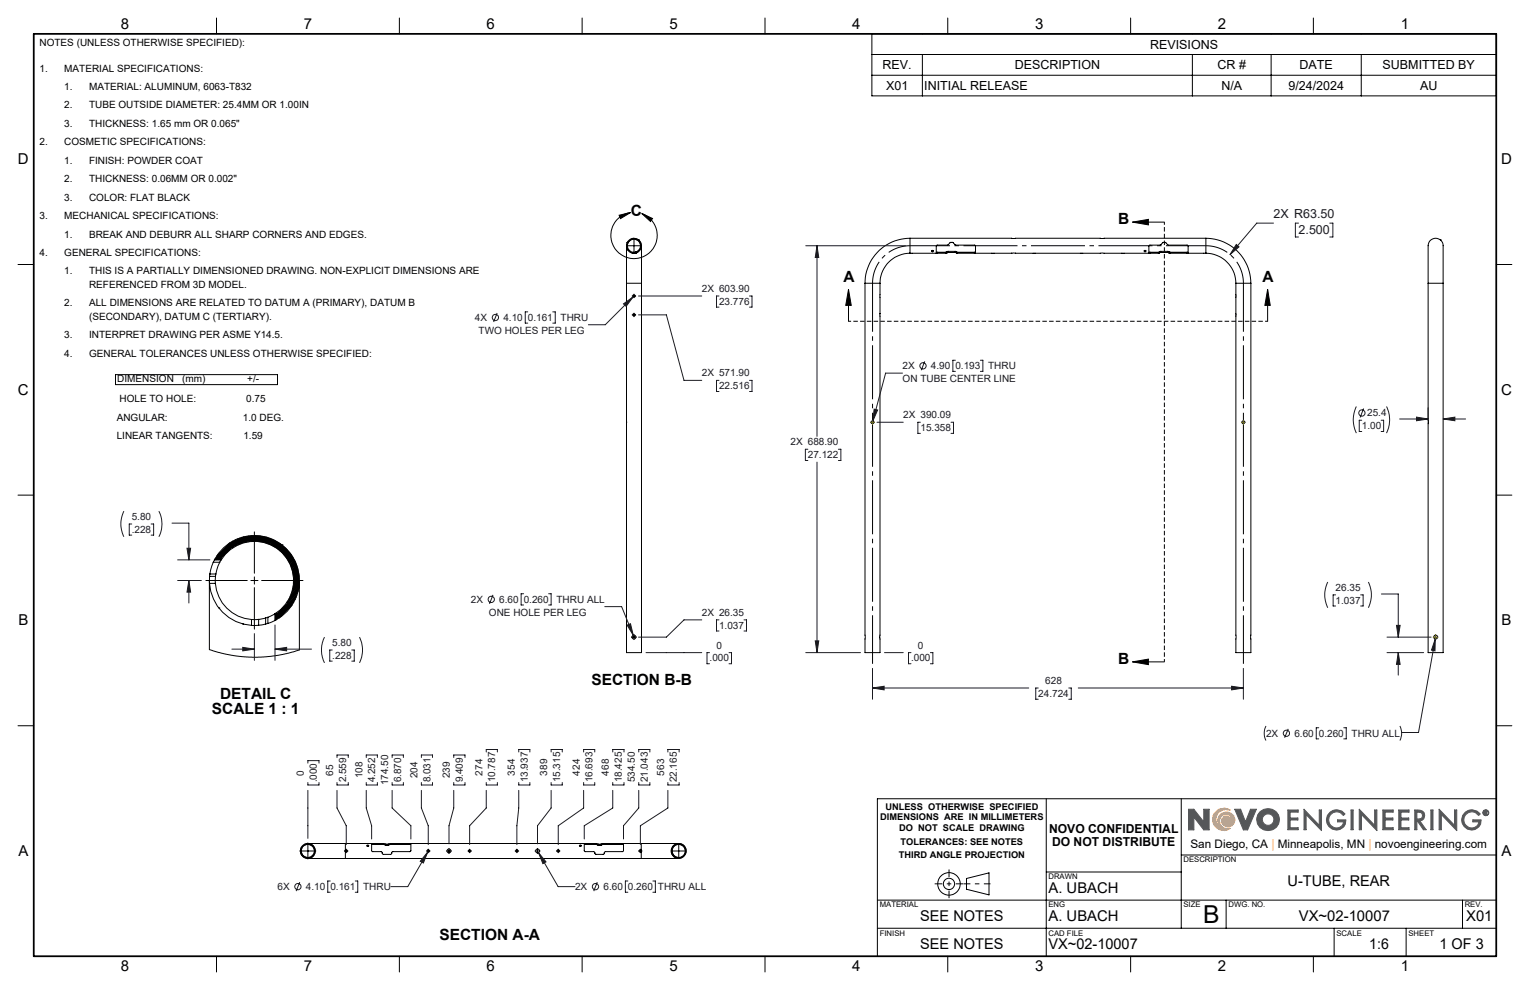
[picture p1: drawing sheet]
<svg xmlns="http://www.w3.org/2000/svg" width="432mm" height="279mm" viewBox="0 0 432 279" stroke-linecap="round" stroke-linejoin="round" font-family="sans-serif">
<g fill="none" stroke="#000" stroke-width=".28">
<path d="M61.1 5.1v4.5M112.7 5.1v4.5M164.3 5.1v4.5M215.9 5.1v4.5M267.5 5.1v4.5M319.1 5.1v4.5M370.7 5.1v4.5M5.1 74.6h4.4M176.8 69.4v10.5M176.8 69.1v.1M176.8 69.2v.3M176.8 69.5a2.05 2.05 0 0 0 2 2"/>
<path d="M176.8 79.9v104.3h4.2v-104.3M176.8 79.9h4.2M176.8 69.2h.3M176.8 69.1h.3M176.8 69.5h.3M177 68.5l-.2 .6M177 68.5h.3M177 68.4a2.12 2.12 0 0 1 3.4-.5 2.12 2.12 0 0 1-.5 3.4M177 68.4v.1M177 68.4h.3M177.1 69.1v.1M177.1 69.2v.3"/>
<path d="M177.1 69.5a1.82 1.82 0 0 0 1.7 1.7M177.2 70.7h.1M177.3 68.5l-.2 .6M177.3 68.4a1.85 1.85 0 0 1 2.9-.3 1.85 1.85 0 0 1-.3 2.8M177.3 68.4v.1M178.3 67.3l-1 1.1M178.4 71.4h.1M178.8 71.2h.3M178.8 71.5h.3M178.8 67.2l-.3 .4M178.8 71.2v.3M179.1 71.2v.3"/>
<path d="M179.1 67.3l-.2 .2M179.5 71.1l-.4 .1M179.5 71.4l-.4 .1M179.5 71.4h.1M179.5 67.3l-.3 .3M179.5 71.1v.3M179.6 71.1h-.1M179.6 71.1v.3M179.7 67.4l-.2 .2M179.9 70.9l-.3 .2M179.9 71.3l-.3 .1M179.9 70.9v.4"/>
<path d="M180 67.6l-.2 .1M180.2 67.7h.1M180.2 67.7l-.2 .2M180.4 67.9l-.2 .2M180.6 68.1l-.2 .2M180.7 68.3l-.1 .2M180.9 68.5l-.2 .3M180.9 70l-1 1M181 68.8l-.3 .2M181 69.1l-.2 .3M181 69.4v10.5M181 69.5l-.3 .3"/>
<path d="M244.1 79.9v104.3h4.3v-104.3M244.1 79.9h4.3M256.7 71.5a8.5 8.5 0 0 0-8.3 8.4M256.7 71.5h.1M256.8 67.2a12.7 12.7 0 0 0-12.7 12.7M256.8 71.5h7.4l.2-2.3 3.1-.1a1.12 1.12 0 0 1 1-.7 1.12 1.12 0 0 1 1.1 .7l5.5 .1 .2 .2v2.1h-.3M256.8 67.2h83.5M256.8 67.2v4.3M262.9 70.8h.5M264.3 71.5h.3M264.6 71.2h-.3M264.6 71.5h2.3"/>
<path d="M264.6 71.2h2.3M264.6 71.2v.3M266.9 71.2v.3M267.2 71.4l-.3 .1M267.2 71.1l-.3 .1M267.2 71.1v.3M267.6 71.3l-.4 .1M267.6 70.9l-.4 .2M267.6 71.3h2M267.6 70.9h2M267.6 70.9v.4M269.6 71.3l.3 .1"/>
<path d="M269.6 70.9l.3 .2M269.6 70.9v.4M269.9 71.4l.3 .1M269.9 71.1l.3 .1M269.9 71.1v.3M270.2 71.5h4.8M270.2 71.2h4.8M270.2 71.2v.3M275 71.2h.3M275 71.2v.3M275.3 71.5h49.3M322.9 70.8h.5"/>
<path d="M324.2 71.5l.2-2.3 3.1-.1a1.12 1.12 0 0 1 1-.7 1.12 1.12 0 0 1 1.1 .7l5.5 .1 .2 .2v2.1M324.6 71.2h-.3M324.6 71.5h2.3M324.6 71.2h2.3M324.6 71.2v.3M326.9 71.2v.3M327.2 71.4l-.3 .1M327.2 71.1l-.3 .1M327.2 71.1v.3M327.6 71.3l-.4 .1M327.6 70.9l-.4 .2M327.6 71.3h2"/>
<path d="M327.6 70.9h2M327.6 70.9v.4M329.6 71.3l.3 .1M329.6 70.9l.3 .2M329.6 70.9v.4M329.9 71.4l.3 .1M329.9 71.1l.3 .1M329.9 71.1v.3M330.2 71.5h4.8M330.2 71.2h4.8M330.2 71.2v.3M335 71.5h.3"/>
<path d="M335 71.2h.3M335 71.2v.3M335.3 71.5h5M340.3 67.2a12.7 12.7 0 0 1 12.7 12.7M340.3 71.5h.1M340.3 67.2v4.3M340.4 71.5a8.6 8.6 0 0 1 8.4 8.4M340.4 71.5h.1M348.8 79.9v104.3h4.2v-104.3M348.8 79.9h4.2M403 79.9v-6.6a13.3 13.3 0 0 1 .4-5.1 2.19 2.19 0 0 1 2.7-.7 2.19 2.19 0 0 1 1.2 2.6v9.8M403 79.9v104.3h4.3v-104.3"/>
<path d="M403 79.9h4.3M406.5 67.7h.1M422.3 74.6h4.4M5.1 139.7h4.4M422.3 139.7h4.4M60.2 158.7l-1 3.3M60.2 158.7h1.8M60.5 158a12.7 12.7 0 0 1 20.3-3.2 12.7 12.7 0 0 1-3.2 20.3M60.5 158l-.3 .7M60.5 158h1.9M62 158.7l-1.1 3.3M62.4 158a11 11 0 0 1 17.2-2 11 11 0 0 1-2 17.2"/>
<path d="M62.4 158l-.4 .7M62.7 157.7l-.4 .3M64.8 153.2l-3.6 3.6M65.8 152.6l-5.2 5.2M66.5 152.3l-5.7 5.7M67.2 152l-6.1 6M67.8 151.8l-6.3 6.2M68.3 151.6l-6.4 6.4M68.8 151.5l-3.2 3.2M69.3 151.4l-2.7 2.7M69.7 151.3l-2.4 2.4M70.2 151.2l-2.3 2.3"/>
<path d="M70.6 151.2l-2.1 2.1M71 151.2l-2 1.9M71.4 151.1l-1.9 1.9M71.8 151.1l-1.8 1.8M72.1 151.1l-1.7 1.8M72.5 151.1l-1.7 1.7M72.8 151.2l-1.6 1.6M73.2 151.2l-1.6 1.6M73.6 151.2l-1.6 1.6M73.9 151.3l-1.5 1.5M74.2 151.3l-1.5 1.5M74.5 151.4l-1.4 1.5"/>
<path d="M74.8 151.5l-1.4 1.4M75.1 151.6l-1.4 1.3M75.4 151.6l-1.4 1.4M75.7 151.7l-1.4 1.4M76 151.8l-1.4 1.3M76.2 151.9l-1.3 1.3M76.5 152l-1.3 1.3M76.8 152.1l-1.3 1.3M77 152.3l-1.2 1.2M77.3 152.4l-1.3 1.2M77.5 152.5l-1.2 1.2M77.8 152.6l-1.2 1.2"/>
<path d="M78 152.8l-1.2 1.2M78.2 152.9l-1.2 1.2M78.5 153l-1.2 1.2M78.7 153.2l-1.2 1.2M79 153.3l-1.2 1.2M79.2 153.5l-1.2 1.2M79.4 153.6l-1.2 1.2M79.6 153.8h.1M79.6 153.8l-1.2 1.2M79.8 154l-1.2 1.1M80 154.1l-1.2 1.2M80.2 154.3l-1.2 1.2"/>
<path d="M80.4 154.5l-1.2 1.1M80.6 154.7l-1.2 1.1M80.8 154.8l-1.2 1.2M81 155l-1.2 1.2M81.1 155.2l-1.1 1.2M81.3 155.4l-1.1 1.2M81.5 155.6l-1.2 1.2M81.7 155.8l-1.2 1.2M81.8 156l-1.2 1.2M82 156.2l-1.2 1.2M82.2 156.5l-1.2 1.2M82.3 156.7l-1.2 1.2"/>
<path d="M82.4 156.9l-1.1 1.2M82.6 157.1l-1.2 1.3M82.8 157.4l-1.3 1.2M82.9 157.6l-1.2 1.2M83 157.9l-1.2 1.2M83.1 158.1l-1.2 1.2M83.3 158.4l-1.3 1.2M83.4 158.6l-1.3 1.3M83.5 158.9l-1.3 1.3M83.6 159.1l-1.3 1.3M83.7 159.4l-1.3 1.3M83.8 159.7l-1.3 1.3"/>
<path d="M83.9 159.9l-1.4 1.4M59.1 163.8v19.5l4.7 1.3 4.7 .7 4.3 .2 3.6-.3 4.3-.7 3.8-1.1v-19.6l-1.8 1.9M59.1 164.6a12.7 12.7 0 0 0 11.9 11.9M59.1 164.6h1.7M59.2 162.7l-.1 1.9M59.2 162.7h1.6M59.2 162v.7M59.2 162h1.7M60.8 164.6a11.1 11.1 0 0 0 10.2 10.2M60.8 162.7v1.9M60.9 162l-.1 .7M61.8 171.6h.1"/>
<path d="M68.5 176.1h.1M71 174.8v1.7M73 174.8h-2M73 176.5h-2M73 174.8v1.7M75 174.4l-2 .4M75 176.1l-2 .4M75 174.4v1.7M75.6 174.2l-.6 .2M75.6 175.9l-.6 .2M75.6 174.2v1.7M77.6 173.2l-2 1"/>
<path d="M77.6 175.1l-2 .8M77.6 173.2v1.9M78 173l-.4 .4M82.4 170.8l-3.6 3.6M83 169.9l-5.1 5.1M83.4 169.1l-5.8 5.8M83.6 168.5l-6 6M83.9 167.9l-6.3 6.2M84 160.2l-1.4 1.4M84 167.3l-6.4 6.4M84.1 160.5l-1.4 1.4M84.1 166.8l-3.1 3.2"/>
<path d="M84.1 160.8l-1.4 1.4M84.2 161.1l-1.4 1.5M84.2 166.3l-2.7 2.8M84.3 161.5l-1.5 1.4M84.3 161.8l-1.5 1.5M84.3 165.9l-2.4 2.4M84.4 162.1l-1.5 1.5M84.4 162.4l-1.5 1.6M84.4 165.5l-2.2 2.2M84.5 162.8l-1.7 1.6M84.5 165l-2.2 2.1M84.5 163.1l-1.7 1.7"/>
<path d="M84.5 163.5l-1.7 1.7M84.5 164.2l-1.9 1.9M84.5 164.6l-2 2M5.1 204.8h4.4M422.3 204.8h4.4M85.1 239.8l-.3 .3M85.2 239.4l-.4 .4M86.1 238.2l-1.2 1.2M86.5 238.1l-.4 .4M86.9 238.1l-.4 .2M86.9 238.1h10.6M87.1 238.1l-.2 .2"/>
<path d="M87.4 238.1l-.3 .2M87.6 238.2l-.2 .2M87.8 238.3l-.2 .2M88 238.4l-.2 .2M88.2 238.5l-.2 .2M88.3 238.6l-.1 .2M88.5 238.8l-.2 .2M88.6 239l-.2 .1M88.7 239.1l-.2 .3M88.8 239.4l-.2 .2M88.9 239.6l-.2 .2M89 239.8l-.3 .3"/>
<path d="M97.5 239.9v.5M97.5 239.9a.33 .33 0 0 1 .4 0 .33 .33 0 0 1 0 .5 .33 .33 0 0 1-.4 0M97.5 238.1v1.8M97.5 238.1h7.4M103.6 238.8h.4M104.9 238.3h.3M105.2 238.1h-.3v2.1l2.7 .1 .5 .8h2.3l.5-.8h4.9l.2-2.2M105.2 238.1h2.8M105.2 238.3h2.8M105.2 238.1v.2M108 238.1h.3M108 238.3h.3"/>
<path d="M108 238.1v.2M108.3 238.1l.5 .1M108.3 238.3l.5 .2M108.3 238.1v.2M108.8 238.2l.2 .1M108.8 238.5l.2 .1M108.8 238.2v.3M109 238.3h.4M109 238.6h.4M109 238.3v.3M109.4 238.3v.3M109.7 238.2l-.3 .1"/>
<path d="M109.7 238.5l-.3 .1M109.7 238.2v.3M110.2 238.1h.2M110.2 238.1l-.5 .1M110.2 238.3l-.5 .2M110.2 238.3h.2M110.2 238.1v.2M110.4 238.1h5.2M110.4 238.3h5.2M110.4 238.1v.2M115.6 238.1h49.3M115.6 238.1v.2"/>
<path d="M115.9 238.3h-.3M163.6 238.8h.4M164.9 238.1l.1 2.2h2.6l.5 .8h2.2l.6-.8h4.9l.2-2.2h5M164.9 238.1h.3M164.9 238.3h.3M165.2 238.1h2.8M165.2 238.3h2.8M165.2 238.1v.2M168 238.1h.3M168 238.3h.3M168 238.1v.2M168.3 238.1l.5 .1"/>
<path d="M168.3 238.3l.5 .2M168.3 238.1v.2M168.8 238.2l.2 .1M168.8 238.5l.2 .1M168.8 238.2v.3M169 238.3h.4M169 238.6h.4M169 238.3v.3M169.4 238.3v.3M169.7 238.2l-.3 .1M169.7 238.5l-.3 .1M169.7 238.2v.3"/>
<path d="M170.2 238.1h.2M170.2 238.1l-.5 .1M170.2 238.3l-.5 .2M170.2 238.3h.2M170.2 238.1v.2M170.4 238.1h5.2M170.4 238.3h5.2M170.4 238.1v.2M175.6 238.1h.3M175.6 238.1v.2M175.9 238.3h-.3M181 238.1h10.6"/>
<path d="M181 239.9v.5M181 239.9a.34 .34 0 0 0-.5 0 .34 .34 0 0 0 0 .5 .34 .34 0 0 0 .5 0M181 238.1v1.8M189.7 240l-.3 .2M189.8 239.6l-.4 .3M190.4 238.4l-.6 .6M190.9 238.1l-1.4 1.4M191.3 238.1l-.3 .3M191.6 238.1l-.3 .2M191.9 238.1l-.3 .2M192.1 238.1l-.2 .2M192.4 238.2l-.2 .2"/>
<path d="M192.5 238.3l-.1 .2M192.8 238.4l-.3 .2M192.9 238.5l-.2 .2M193.1 238.7l-.2 .2M193.2 238.8l-.2 .2M193.3 239l-.2 .2M193.4 239.2l-.2 .2M193.5 239.4l-.2 .2M193.6 239.6l-.2 .3M193.6 239.9l-.2 .3M295.3 225.4v44.5M333.4 225.4v36.6"/>
<path d="M422.3 225.4h-174.7v44.5M85 240.1l-.2 .3M85.1 240.4l-.3 .3M85.1 240.7l-.2 .2M85.2 240.9l-.2 .2M85.3 241.1l-.2 .2M85.4 241.3l-.2 .2M85.5 241.4l-.1 .2M85.7 241.6l-.2 .2M85.9 241.7l-.2 .2M86.1 241.8l-.2 .2M86.3 241.9l-.2 .2"/>
<path d="M86.5 242l-.2 .2M86.8 242l-.3 .3M86.9 242.3h10.6M87.1 242l-.3 .3M87.5 241.9l-.4 .4M88.6 241.4l-.5 .5M88.9 240.8l-1.4 1.4M89 240.4l-.4 .4M89 240.1l-.3 .3M97.5 240.4v1.9M97.5 242.3h83.5M181 240.4v1.9"/>
<path d="M189.7 240.2l-.3 .3M189.7 240.5l-.2 .2M189.8 240.8l-.2 .2M189.9 241l-.2 .2M190 241.2l-.2 .2M190.1 241.3l-.2 .2M190.3 241.5l-.2 .2M190.4 241.6l-.2 .2M190.6 241.8l-.2 .1M190.8 241.8l-.2 .2M191 241.9l-.2 .2M191.3 242l-.3 .2"/>
<path d="M191.6 242l-.3 .3M191.9 242a2.36 2.36 0 0 1-2.2 .3h-8.7M192.3 241.8l-.4 .5M193.5 240.9l-1.2 1.2M193.6 240.5l-.4 .4M193.7 240.2l-.3 .3M247.6 254h174.7M272.8 247.9l6.3-1.6v6.3l-6.3-1.6zM295.3 246.1h38.1M333.4 241.3h88.9M346 254v8M412.7 254v8"/>
<path d="M61.1 269.9v4.4M112.7 269.9v4.4M164.3 269.9v4.4M215.9 269.9v4.4M247.6 262h174.7M267.5 269.9v4.4M319.1 269.9v4.4M370.7 269.9v4.4M376.5 262v7.9M396.8 262v7.9"/>
<circle cx="263.2" cy="70.8" r=".23"/>
<circle cx="323.2" cy="70.8" r=".24"/>
<circle cx="178.9" cy="88.9" r=".34"/>
<circle cx="178.9" cy="83.5" r=".33"/>
<circle cx="246.2" cy="119.2" r=".4"/>
<circle cx="350.9" cy="119.2" r=".4"/>
<circle cx="178.9" cy="179.8" r=".55"/>
<circle cx="405.2" cy="179.8" r=".54"/>
<circle cx="103.8" cy="238.6" r=".24"/>
<circle cx="163.8" cy="238.6" r=".24"/>
<circle cx="86.9" cy="240.2" r="1.85"/>
<circle cx="86.9" cy="240.2" r="2.11"/>
<circle cx="120.9" cy="240.2" r=".34"/>
<circle cx="126.7" cy="240.1" r=".55"/>
<circle cx="132.5" cy="240.2" r=".35"/>
<circle cx="145.9" cy="240.2" r=".35"/>
<circle cx="151.7" cy="240.1" r=".55"/>
<circle cx="157.5" cy="240.2" r=".34"/>
<circle cx="191.5" cy="240.2" r="1.85"/>
<circle cx="191.6" cy="240.2" r="2.11"/>
<circle cx="267.8" cy="249.5" r="1.59"/>
<circle cx="267.8" cy="249.5" r="3.2"/>
</g>
<path d="M342.7 229.6a3.1 3.1 0 0 1 4.5-.9 2.82 2.82 0 0 0-3.9 1.7 2.82 2.82 0 0 0 2.3 3.6 2.45 2.45 0 0 1-1.1-4.2 2.45 2.45 0 0 1 4 1.5 1.88 1.88 0 0 1-1.9 2.1 1.88 1.88 0 0 1-1.8-2.2l.6-.7a1.82 1.82 0 0 1 2.4 1.5 1.89 1.89 0 0 0-2.6-2 1.89 1.89 0 0 0-.3 3.3l1.5 .6 .8-.1a3.2 3.2 0 0 1-4-.2 3.2 3.2 0 0 1-.5-4z" fill="none" stroke="#f78d2a" stroke-width=".28"/>
<g fill="none" stroke="#555759" stroke-width=".28">
<path d="M335.4 228.4h1.5l2.8 3.6v-3.6h1.5v5.8h-1.5l-2.7-3.6-.1 3.6h-1.5zM339.7 232h.1M348.5 228.4h1.6l1.4 3.6 1.4-3.6h1.7l-2.5 5.8h-1.2zM363.5 228.6h2.9v.6h-2.3v1.7h2.2v.5h-2.2v2.2h2.3v.6h-2.9zM368 228.4l4.3 4.5v-4.3h.7v5.8l-4.4-4.5v4.3h-.6zM375.4 229.2a2.89 2.89 0 0 1 4.2 .5l-.5 .5a2.26 2.26 0 0 0-3.2-.7 2.26 2.26 0 0 0-.5 3.2 2.26 2.26 0 0 0 3.3 .4l.5-1.1h-1.7v-.6h2.3a2.78 2.78 0 0 1-4 2.5 2.78 2.78 0 0 1-.4-4.7zM381.3 228.6h.6v5.6h-.6zM383.6 228.4l4.3 4.5v-4.3h.7v5.8l-4.4-4.5v4.3h-.6zM390.3 228.6h2.9v.6h-2.3v1.7h2.2v.5h-2.2v2.2h2.3v.6h-2.9zM394.8 228.6h2.9v.6h-2.3v1.7h2.2v.5h-2.2v2.2h2.3v.6h-2.9zM399.3 228.6a2.74 2.74 0 0 1 2.6 .8l.2 .8-.3 .9-1.1 .6 1.8 2.5h-.8l-1.7-2.5h-.1v2.5h-.6zM399.9 229.2l1.1 .1a1.02 1.02 0 0 1 0 1.7l-1.1 .2z"/>
<path d="M403.8 228.6h.6v5.6h-.6zM406.2 228.4l4.3 4.5v-4.3h.6v5.8l-4.3-4.5v4.3h-.6zM413.6 229.2a2.89 2.89 0 0 1 4.2 .5l-.5 .5a2.25 2.25 0 0 0-3.3-.7 2.25 2.25 0 0 0-.2 3.4 2.25 2.25 0 0 0 3.4-.3l.1-.6h-1.6v-.6h2.3a2.79 2.79 0 0 1-4 2.5 2.79 2.79 0 0 1-.4-4.7zM419 228.9l.6 .1-.1 .4 .2 .4-.4-.4-.1 .4h-.2zM419.2 229l.3 .2-.3 .1z"/>
<circle cx="357.9" cy="231.3" r="1.64"/>
<circle cx="357.9" cy="231.3" r="3.2"/>
<circle cx="419.3" cy="229.4" r=".85"/>
<circle cx="419.3" cy="229.4" r=".71"/>
</g>
<path d="M279.5 249.4h-7.5" fill="none" stroke="#000" stroke-width=".28" stroke-dasharray="15.2 1.3 1.3 1.3" stroke-dashoffset="13.4" stroke-linecap="butt"/>
<path d="M263.8 249.4h8.1M267.8 245.4v8.1" fill="none" stroke="#000" stroke-width=".28" stroke-dasharray="15.2 1.3 1.3 1.3" stroke-dashoffset="13.1" stroke-linecap="butt"/>
<path d="M9.5 9.6h412.8v260.3h-412.8z" fill="none" stroke="#000" stroke-width=".5"/>
<path d="M343 229.1a3.2 3.2 0 0 1 4.2-.4 2.82 2.82 0 0 0-3.9 1.7 2.82 2.82 0 0 0 2.3 3.6 2.43 2.43 0 0 1-1.9-2.8 2.43 2.43 0 0 1 2.7-2 2.43 2.43 0 0 1 2.1 2.7 1.82 1.82 0 0 1-2.5 1.5 1.82 1.82 0 0 1-.9-2.7 1.73 1.73 0 0 1 2.7 1.3 1.9 1.9 0 0 0-2.6-2 1.9 1.9 0 0 0-.3 3.3l.8 .5h1.5a3.2 3.2 0 0 1-4.2-.4 3.2 3.2 0 0 1 0-4.3z" fill-rule="evenodd" fill="#f78d2a"/>
<path d="M335.4 228.4v5.8h1.5v-3.6l2.8 3.6h1.5v-5.8h-1.5v3.6l-2.8-3.6zM348.5 228.4l2.4 5.8h1.2l2.5-5.8h-1.7l-1.4 3.6-1.4-3.6zM355.6 229.1a3.1 3.1 0 0 0 .1 4.5 3.1 3.1 0 0 0 4.6-.3 3.1 3.1 0 0 0-.6-4.6 3.3 3.3 0 0 0-4.1 .4zM356.2 231.3a1.65 1.65 0 0 1 3.3 0 1.65 1.65 0 0 1-3.3 0zM363.5 228.6v5.6h2.9v-.6h-2.3v-2.2h2.2v-.5h-2.2v-1.7h2.3v-.6zM368 228.4v5.8h.6v-4.3l4.4 4.5v-5.8h-.7v4.3zM375.2 229.3a2.79 2.79 0 0 0 .7 4.7 2.79 2.79 0 0 0 3.9-2.6h-2.3v.6h1.7a2.16 2.16 0 0 1-2.8 1.5 2.16 2.16 0 0 1-1.3-2.9 2.25 2.25 0 0 1 1.9-1.5 2.25 2.25 0 0 1 2.1 1.1l.5-.5a2.92 2.92 0 0 0-4.4-.4zM381.3 228.6v5.6h.6v-5.6zM383.6 228.4v5.8h.6v-4.3l4.4 4.5v-5.8h-.7v4.3zM390.3 228.6v5.6h2.9v-.6h-2.3v-2.2h2.2v-.5h-2.2v-1.7h2.3v-.6zM394.8 228.6v5.6h2.9v-.6h-2.3v-2.2h2.2v-.5h-2.2v-1.7h2.3v-.6zM399.3 228.6v5.6h.6v-2.5l1.8 2.5h.8l-1.8-2.5a1.58 1.58 0 0 0 1.4-1.9 1.58 1.58 0 0 0-2.1-1.2zM399.9 229.2h.9l.4 .3 .3 .4-.3 1-.5 .2-.8 .1zM403.8 228.6v5.6h.6v-5.6zM406.2 228.4v5.8h.6v-4.3l4.3 4.5v-5.8h-.6v4.3zM413.3 229.4a2.79 2.79 0 0 0 .9 4.6 2.79 2.79 0 0 0 3.8-2.6h-2.3v.6h1.6a2.18 2.18 0 0 1-3.1 1.4 2.18 2.18 0 0 1-.6-3.4 2.24 2.24 0 0 1 3.7 .2l.5-.5a2.89 2.89 0 0 0-4.5-.3zM419 228.9v.9h.2v-.4l.5 .4-.2-.4 .2-.4zM419.2 229l.3 .2-.3 .1zM418.5 229.4a.85 .85 0 0 0 1.7 0 .85 .85 0 0 0-1.7 0zM418.6 229.4a.71 .71 0 0 1 1.4 0 .71 .71 0 0 1-1.4 0z" fill-rule="evenodd" fill="#555759"/>
<g fill="none" stroke="#191924" stroke-width=".28">
<path d="M227.4 69.4h28.2M230.6 69.4l.5 3.3h-1zM230.6 69.4v53.8M348.9 69l.8 .7-2.6 2.2zM359.4 63h-4.7l-7.6 8.9M366.5 63h-.9v3.9h.9M375.3 63h.9v3.9h-.9M140.3 88.3l-1 2.6M148.9 88h-.7v3.2h.7M156 88h.7v3.2h-.7M176 85.8l2.7-2-2 2.7zM178.7 83.8l-7.9 7.9h-4.7"/>
<path d="M180.2 83.5h17.8M180.2 88.9h7.9l4.9 18.5h5M202.9 83.5h-.7v3.2h.7M211.5 83.5h.7v3.2h-.7M202.9 107.4h-.7v3.1h.7M211.5 107.4h.7v3.1h-.7M246.7 115.5l1 .2-1.4 3.1zM247.5 119.2h7.4M254.7 105.3h-4.8l-3.6 13.5M259.8 119.2h-.8v3.1h.8M261 102l-1 2.5M268.4 119.2h.7v3.1h-.7"/>
<path d="M269.6 101.7h-.7v3.1h.7M276.7 101.7h.7v3.1h-.7M382.8 114.7a8.4 8.4 0 0 0 0 7.5M384.3 118.6h-.7v3.2h.7M384.8 115.3l-.9 2.5M389.8 118.6h.7v3.2h-.7M391.3 114.7a8.4 8.4 0 0 1 0 7.5M395 118.3h8M399.8 117.7l3.2 .6-3.2 .4zM403 115.1v3.2M407.3 118.3l3.3-.6v1zM407.3 118.3h6.3"/>
<path d="M228 126.8h-.7v3.2h.7M230.6 130.4v53.8M236.6 126.8h.7v3.2h-.7M35 144.3a8.1 8.1 0 0 0 0 7.2M37.2 147.9h-.7v3.1h.7M42.7 147.9h.7v3.1h-.7M44.8 144.3a7.9 7.9 0 0 1 0 7.2M48.5 147.6h4.8v10.4M50.1 158h9.1M52.8 154.7h1l-.5 3.3zM50.1 163.8h6.7M53.3 163.8l.5 3.3h-1z"/>
<path d="M53.3 163.8v6.4M71.8 178.8v7.6M77.6 176.4v10M91.6 179.8a8.2 8.2 0 0 0 0 7.3M101.5 179.8a8.2 8.2 0 0 1 0 7.3M139.1 167.9l-1 2.5M147.8 167.6h-.7v3.1h.7M154.8 167.6h.7v3.1h-.7M170.7 171.2h4.7l3.3 8.1M177 176.4l.9-.4 .8 3.3zM198 174.9h-5l-4.9 4.9h-7.9M202.9 174.9h-.7v3.2h.7"/>
<path d="M210 174.9h.7v3.2h-.7M374.7 164.3a8.2 8.2 0 0 0 0 7.2M376.9 167.9h-.7v3.1h.7M384 167.9h.7v3.1h-.7M386.2 164.3a8.2 8.2 0 0 1 0 7.2M389.9 167.6h4.7v12.2M391.4 179.8h12.5M394.1 176.5h1l-.5 3.3zM65.4 183.2h6.4M68.5 182.7l3.3 .5-3.3 .5zM77.6 183.2l3.3-.5v1zM77.6 183.2h10.3"/>
<path d="M93.8 183.4h-.7v3.2h.7M99.3 183.4h.7v3.2h-.7M182.3 184.2h15.7M200.2 184.2h-.7v3.1h.7M205.7 184.2h.7v3.1h-.7M227.4 184.2h15.5M230.1 180.9h1l-.5 3.3zM246.2 194.2l3.3-.5v1zM246.2 194.2h44.1M246.2 188.6v8.7M249.6 184.2h5.3M257.1 184.2h-.7v3.1h.7"/>
<path d="M262.6 184.2h.7v3.1h-.7M293 194.2h-.7v3.1h.7M301.6 194.2h.7v3.1h-.7M304.3 194.2h46.6M347.6 193.7l3.3 .5-3.3 .5zM350.9 188.6v8.7M391.4 184.2h10.4M394.6 184.2l.5 3.3h-1zM394.6 184.2v6.3M405.1 180.3l-.1 3.4-1-.2zM405.1 180.3l-4.8 26.4h-4.7M86.9 215.4v-.7h3.1v.7"/>
<path d="M95.1 213.8v-.7h3.2v.7M103.4 213.8v-.7h3.1v.7M110.7 213.8v-.7h3.1v.7M118.9 213.8v-.7h3.2v.7M128.1 213.8v-.7h3.1v.7M137.2 212.2v-.7h3.2v.7M146.4 212.2v-.7h3.1v.7M155.5 212.2v-.7h3.2v.7M164.7 212.2v-.7h3.2v.7M172.9 212.2v-.7h3.2v.7M180.3 212.2v-.7h3.1v.7M188.5 212.2v-.7h3.2v.7"/>
<path d="M357.3 204.9l-.5 1.8 .1 1.2 .4 1.1M363.6 205.7l-1.1 2.5M372.2 205.4h-.7v3.1h.7M379.2 205.4h.7v3.1h-.7M395.1 204.9l.5 1.8-.1 .9-.4 1.4M86.9 220.8v.7h3.1v-.7M86.9 223.1v13.5M95.1 220.8v.7h3.2v-.7M95.1 223.1v4.9l2.6 5v5.4M103.4 220.8v.7h3.1v-.7M103.4 223.1v4.9l1.5 5v3.8M110.7 220.8v.7h3.1v-.7"/>
<path d="M110.7 223.1v4.9l5.3 5v3.8M118.9 220.8v.7h3.2v-.7M118.9 223.1v4.9l2 5v5.4M128.1 220.8v.7h3.1v-.7M128.1 223.1v4.9l-1.4 5v5.2M137.2 220.8v.7h3.2v-.7M137.2 223.1v4.9l-4.7 5v5.4M146.4 220.8v.7h3.1v-.7M146.4 223.1v4.9l-.5 5v5.4M155.5 220.8v.7h3.2v-.7M155.5 223.1v4.9l-3.8 5v5.2M164.7 220.8v.7h3.2v-.7"/>
<path d="M164.7 223.1v4.9l-7.1 5v5.4M172.9 220.8v.7h3.2v-.7M172.9 223.1v4.9l-8 5v3.8M180.3 220.8v.7h3.1v-.7M180.3 223.1v4.9l-4.3 5v3.8M188.5 220.8v.7h3.2v-.7M188.5 223.1v4.9l-7.8 5v5.4M84.6 249l-1 2.5M93.2 248.6h-.7v3.2h.7M100.3 248.6h.7v3.2h-.7M120.7 240.5l-1.2 3.1-.9-.5zM120.7 240.5l-5.6 9.7h-4.8"/>
<path d="M152 240.6l2.1 2.6-.9 .5zM152 240.6l5.5 9.6h4.8M168.6 249l-1 2.5M177.2 248.6h-.7v3.2h.7M184.3 248.6h.7v3.2h-.7"/>
<circle cx="139.8" cy="89.6" r=".88"/>
<circle cx="260.5" cy="103.3" r=".89"/>
<circle cx="384.3" cy="116.6" r=".89"/>
<circle cx="138.6" cy="169.2" r=".89"/>
<circle cx="363.1" cy="207" r=".87"/>
<circle cx="84.1" cy="250.2" r=".88"/>
<circle cx="168.1" cy="250.2" r=".89"/>
</g>
<path d="M256.8 69.4a10.6 10.6 0 0 0-10.5 10.5M350.9 79.9a10.6 10.6 0 0 0-10.6-10.5" fill="none" stroke="#000" stroke-width=".28" stroke-dasharray="15.2 1.3 1.3 1.3" stroke-dashoffset="8.8" stroke-linecap="butt"/>
<g fill="none" stroke="#000" stroke-width=".28">
<path d="M246.1 9.6h176.2v17.5h-176.2zM246.1 15.4h176.2M260.3 15.4v11.7M336.5 15.4v11.7M358.7 15.4v11.7M384.2 15.4v11.7M246.1 21.2h176.2M178 60a6.5 6.5 0 0 0-4.7 9.7 6.5 6.5 0 0 0 10.7 .9 6.5 6.5 0 0 0-2.9-10.3M174.7 60.7l3.3-.7-2.9 1.7zM176.9 69.4h1.7M178.8 69.4h.3M178.9 67.3v1.7"/>
<path d="M178.9 69.2v.3M178.9 69.7v1.7M179.2 69.4h1.7M181.1 60.3l3 1.4-.5 .8zM319.6 62.7l4.5-.8v1.6zM319.6 62.7h9M178.4 88.9h.2M178.4 83.5h.2M178.8 88.9h.3M178.8 83.5h.3M178.9 83v.2M178.9 83.4v.3"/>
<path d="M178.9 83.9v.1M178.9 88.4v.1M178.9 88.7v.3M178.9 89.2v.2M179.2 88.9h.2M179.2 83.5h.2M239.5 81.7l.7 4.5h-1.5zM239.5 81.7v9M357.8 81.7l.7 4.5h-1.5zM357.8 81.7v9M32.6 105.7h45.7v2.8h-45.7zM71.8 150.1v11.7"/>
<path d="M58.1 163.8h11.7M70.8 163.8h2M71.8 162.8v2.1M71.8 165.8v11.8M73.8 163.8h11.7M178.2 179.8h.4M178.8 179.8h.3M178.9 179.1v.4M178.9 179.6v.4M179.2 179.8h.4M178.9 180.1v.4M319.6 186.8l4.5-.8v1.6z"/>
<path d="M319.6 186.8h9M86.9 237.9v1.9M86.9 240v.3M97.7 239.6v.2M97.7 240v.3M120.9 239.6v.2M120.9 240v.3M126.7 239.4v.4M126.7 240v.3M132.5 239.6v.2M132.5 240v.3M145.9 239.6v.2"/>
<path d="M145.9 240v.3M151.7 239.4v.4M151.7 240v.3M157.6 239.6v.2M157.6 240v.3M180.7 239.6v.2M180.7 240v.3M191.6 238.2v1.6M191.6 240v.3M84.6 240.2h1.9M86.7 240.2h.3M86.9 240.5v1.9"/>
<path d="M87.2 240.2h1.9M97.2 240.2h.2M97.5 240.2h.4M97.7 240.5v.2M98 240.2h.2M120.4 240.2h.1M120.7 240.2h.3M120.9 240.5v.2M121.2 240.2h.2M126 240.2h.4M126.5 240.2h.4M126.7 240.5v.4"/>
<path d="M127 240.2h.4M132 240.2h.2M132.4 240.2h.3M132.5 240.5v.2M132.9 240.2h.2M145.4 240.2h.2M145.7 240.2h.3M145.9 240.5v.2M146.2 240.2h.2M151 240.2h.4M151.6 240.2h.3M151.7 240.5v.4"/>
<path d="M152 240.2h.4M157 240.2h.2M157.4 240.2h.3M157.6 240.5v.2M157.9 240.2h.1M180.2 240.2h.2M180.6 240.2h.3M180.7 240.5v.2M181 240.2h.2M189.5 240.2h1.7M191.4 240.2h.3M191.6 240.5v1.7"/>
<path d="M191.9 240.2h1.7"/>
</g>
<path d="M340.3 69.4h-83.5" fill="none" stroke="#000" stroke-width=".28" stroke-dasharray="15.2 1.3 1.3 1.3" stroke-dashoffset="4" stroke-linecap="butt"/>
<path d="M246.3 79.9v107.4M350.9 79.9v107.4" fill="none" stroke="#000" stroke-width=".28" stroke-dasharray="15.2 1.3 1.3 1.3" stroke-dashoffset="1.5" stroke-linecap="butt"/>
<path d="M357.8 90.7h-118.3" fill="none" stroke="#000" stroke-width=".28" stroke-dasharray="1.3 .6" stroke-dashoffset=".6" stroke-linecap="butt"/>
<path d="M328.6 62.7v124.1" fill="none" stroke="#000" stroke-width=".28" stroke-dasharray="1.3 .6" stroke-dashoffset=".5" stroke-linecap="butt"/>
<g fill="none" stroke="#808000" stroke-width=".28">
<path d="M245.7 119.2h.2M246.1 119.2h.3M246.2 118.6v.2M246.2 119v.3M246.2 119.5v.2M246.6 119.2h.2M350.3 119.2h.3M350.7 119.2h.4M350.9 118.6v.2M350.9 119v.3M350.9 119.5v.2M351.2 119.2h.3"/>
<path d="M404.5 179.8h.3M405 179.8h.3M405.2 179.1v.4M405.2 179.6v.4M405.5 179.8h.4M405.2 180.1v.4"/>
</g>
<g fill="#000">
<path d="M319.6 62.7l4.5-.8v1.6zM319.6 186.8l4.5-.8v1.6zM174.7 60.7l3.3-.7-2.9 1.7zM181.1 60.3l3 1.4-.5 .8z"/>
<path d="M357.8 81.7l.7 4.5h-1.5zM239.5 81.7l.7 4.5h-1.5z"/>
</g>
<g fill="#191924">
<path d="M348.9 69l.8 .7-2.6 2.2z"/>
<path d="M230.6 69.4l.5 3.3h-1zM230.1 180.9h1l-.5 3.3zM246.2 194.2l3.3-.5v1zM347.6 193.7l3.3 .5-3.3 .5zM246.7 115.5l-.4 3.3 1.4-3.1zM120.7 240.5l-2.1 2.6 .9 .5zM152 240.6l1.2 3.1 .9-.5zM176 85.8l.7 .7 2-2.7zM177 176.4l1.7 2.9-.8-3.3zM399.8 117.7l3.2 .6-3.2 .4zM407.3 118.3l3.3-.6v1zM394.6 184.2l.5 3.3h-1zM394.1 176.5h1l-.5 3.3zM405.1 180.3l-1.1 3.2 1 .2zM77.6 183.2l3.3-.5v1zM68.5 182.7l3.3 .5-3.3 .5zM52.8 154.7h1l-.5 3.3zM53.3 163.8l.5 3.3h-1z"/>
</g>
<text font-size="7" x="339.5" y="260.5">B</text>
<g font-size="4.4">
<text x="178" y="61">C</text>
<text x="315.5" y="63.2">B</text>
<text x="238" y="79.7">A</text>
<text x="356.3" y="79.7">A</text>
<text x="315.5" y="187.3">B</text>
<text x="62.1" y="197.3">DETAIL C</text>
<text x="166.9" y="193.4">SECTION B-B</text>
<text x="59.8" y="201.4">SCALE 1 : 1</text>
<text x="124.1" y="265.2">SECTION A-A</text>
</g>
<g font-size="4.2">
<text x="34.1" y="8.1">8</text>
<text x="85.7" y="8.1">7</text>
<text x="137.3" y="8.1">6</text>
<text x="188.9" y="8.1">5</text>
<text x="240.5" y="8.1">4</text>
<text x="292.1" y="8.1">3</text>
<text x="343.7" y="8.1">2</text>
<text x="395.3" y="8.1">1</text>
<text x="5.1" y="46.4">D</text>
<text x="423.7" y="46.4">D</text>
<text x="5.1" y="111.4">C</text>
<text x="423.7" y="111.4">C</text>
<text x="5.2" y="176.5">B</text>
<text x="423.8" y="176.5">B</text>
<text x="5.2" y="241.6">A</text>
<text x="423.8" y="241.6">A</text>
<text x="363.4" y="249.9">U-TUBE, REAR</text>
<text x="295.9" y="252">A. UBACH</text>
<text x="259.7" y="260">SEE NOTES</text>
<text x="295.9" y="260">A. UBACH</text>
<text x="366.5" y="260">VX~02-10007</text>
<text x="413.8" y="260">X01</text>
<text x="259.7" y="267.9">SEE NOTES</text>
<text x="295.9" y="267.9">VX~02-10007</text>
<text x="386.5" y="267.9">1:6</text>
<text x="406.3" y="267.9">1 OF 3</text>
<text x="34.1" y="274.2">8</text>
<text x="85.7" y="274.2">7</text>
<text x="137.3" y="274.2">6</text>
<text x="188.9" y="274.2">5</text>
<text x="240.5" y="274.2">4</text>
<text x="292.1" y="274.2">3</text>
<text x="343.7" y="274.2">2</text>
<text x="395.3" y="274.2">1</text>
</g>
<g font-size="3.5">
<text x="324.6" y="13.8">REVISIONS</text>
<text x="249.1" y="19.6">REV.</text>
<text x="286.4" y="19.6">DESCRIPTION</text>
<text x="343.6" y="19.6">CR #</text>
<text x="366.8" y="19.6">DATE</text>
<text x="390.2" y="19.6">SUBMITTED BY</text>
<text x="250.1" y="25.4">X01</text>
<text x="260.8" y="25.4">INITIAL RELEASE</text>
<text x="344.7" y="25.4">N/A</text>
<text x="363.6" y="25.4">9/24/2024</text>
<text x="400.8" y="25.4">AU</text>
<text x="296.1" y="235.2">NOVO CONFIDENTIAL</text>
<text x="296.9" y="238.7">DO NOT DISTRIBUTE</text>
</g>
<g font-size="3.5" fill="#191924">
<text x="359.4" y="61.6">2X R63.50</text>
<text x="366.5" y="66.1">2.500</text>
</g>
<text font-size="3.3" x="336" y="239.4">San Diego, CA | Minneapolis, MN | novoengineering.com</text>
<g font-size="2.8">
<text x="11.1" y="13">NOTES (UNLESS OTHERWISE SPECIFIED):</text>
<text x="11.1" y="20.2">1.</text>
<text x="18.1" y="20.2">MATERIAL SPECIFICATIONS:</text>
<text x="18.1" y="25.4">1.</text>
<text x="25.1" y="25.4">MATERIAL: ALUMINUM, 6063-T832</text>
<text x="18.1" y="30.6">2.</text>
<text x="18.1" y="35.8">3.</text>
<text x="25.1" y="30.6">TUBE OUTSIDE DIAMETER: 25.4MM OR 1.00IN</text>
<text x="25.1" y="35.8">THICKNESS: 1.65 mm OR 0.065&quot;</text>
<text x="11.1" y="41">2.</text>
<text x="18.1" y="41">COSMETIC SPECIFICATIONS:</text>
<text x="18.1" y="46.2">1.</text>
<text x="25.1" y="46.2">FINISH: POWDER COAT</text>
<text x="18.1" y="51.4">2.</text>
<text x="25.1" y="51.4">THICKNESS: 0.06MM OR 0.002&quot;</text>
<text x="18.1" y="56.6">3.</text>
<text x="25.1" y="56.6">COLOR: FLAT BLACK</text>
<text x="11.1" y="61.8">3.</text>
<text x="18.1" y="61.8">MECHANICAL SPECIFICATIONS:</text>
<text x="18.1" y="67">1.</text>
<text x="25.1" y="67">BREAK AND DEBURR ALL SHARP CORNERS AND EDGES.</text>
<text x="11.1" y="72.2">4.</text>
<text x="18.1" y="72.2">GENERAL SPECIFICATIONS:</text>
<text x="18.1" y="77.4">1.</text>
<text x="25.1" y="77.4">THIS IS A PARTIALLY DIMENSIONED DRAWING. NON-EXPLICIT DIMENSIONS ARE</text>
<text x="25.1" y="81.3">REFERENCED FROM 3D MODEL.</text>
<text x="18.1" y="86.5">2.</text>
<text x="25.1" y="86.5">ALL DIMENSIONS ARE RELATED TO DATUM A (PRIMARY), DATUM B</text>
<text x="18.1" y="95.5">3.</text>
<text x="25.1" y="90.3">(SECONDARY), DATUM C (TERTIARY).</text>
<text x="25.1" y="95.5">INTERPRET DRAWING PER ASME Y14.5.</text>
<text x="18.1" y="100.7">4.</text>
<text x="25.1" y="100.7">GENERAL TOLERANCES UNLESS OTHERWISE SPECIFIED:</text>
<text x="33.1" y="107.9">DIMENSION</text>
<text x="51.4" y="107.9">(mm)</text>
<text x="69.8" y="107.9">+/-</text>
<text x="33.7" y="113.6">HOLE TO HOLE:</text>
<text x="69.5" y="113.6">0.75</text>
<text x="32.9" y="118.8">ANGULAR:</text>
<text x="68.5" y="118.8">1.0 DEG.</text>
<text x="32.9" y="124">LINEAR TANGENTS:</text>
<text x="68.7" y="124">1.59</text>
</g>
<g font-size="2.8" fill="#191924">
<text x="198.1" y="82.4">2X 603.90</text>
<text x="202.9" y="86">23.776</text>
<text x="134.1" y="90.5">4X</text>
<text x="135.1" y="94.2">TWO HOLES PER LEG</text>
<text x="142.1" y="90.5">4.10</text>
<text x="149" y="90.5">0.161</text>
<text x="158.2" y="90.5">THRU</text>
<text x="198.1" y="106.2">2X 571.90</text>
<text x="254.7" y="104.2">2X</text>
<text x="254.7" y="107.8">ON TUBE CENTER LINE</text>
<text x="262.7" y="104.2">4.90</text>
<text x="269.6" y="104.2">0.193</text>
<text x="278.9" y="104.2">THRU</text>
<text x="202.9" y="109.8">22.516</text>
<text x="254.9" y="118">2X 390.09</text>
<text x="385.8" y="117.5">25.4</text>
<text x="223.1" y="125.7">2X 688.90</text>
<text x="259.8" y="121.7">15.358</text>
<text x="384.3" y="121.1">1.00</text>
<text x="228" y="129.3">27.122</text>
<text x="37.2" y="146.8">5.80</text>
<text x="37.2" y="150.4">.228</text>
<text x="376.9" y="166.8">26.35</text>
<text x="132.9" y="170.1">2X</text>
<text x="138" y="173.7">ONE HOLE PER LEG</text>
<text x="140.9" y="170.1">6.60</text>
<text x="147.8" y="170.1">0.260</text>
<text x="157.1" y="170.1">THRU ALL</text>
<text x="198.1" y="173.8">2X 26.35</text>
<text x="376.9" y="170.4">1.037</text>
<text x="202.9" y="177.4">1.037</text>
<text x="93.8" y="182.3">5.80</text>
<text x="93.8" y="185.9">.228</text>
<text x="202.2" y="183.1">0</text>
<text x="259.1" y="183.1">0</text>
<text x="200.3" y="186.7">.000</text>
<text x="257.1" y="186.7">.000</text>
<text x="293" y="196.7">24.724</text>
<text x="295" y="193.1">628</text>
<text x="357.3" y="207.9">2X</text>
<text x="365.3" y="207.9">6.60</text>
<text x="372.2" y="207.9">0.260</text>
<text x="381.5" y="207.9">THRU ALL</text>
<text x="85.8" y="218.9" transform="rotate(-90 85.8 218.9)">0</text>
<text x="89.4" y="220.8" transform="rotate(-90 89.4 220.8)">.000</text>
<text x="94" y="218.9" transform="rotate(-90 94 218.9)">65</text>
<text x="97.7" y="220.8" transform="rotate(-90 97.7 220.8)">2.559</text>
<text x="102.3" y="219.7" transform="rotate(-90 102.3 219.7)">108</text>
<text x="105.9" y="220.8" transform="rotate(-90 105.9 220.8)">4.252</text>
<text x="109.6" y="221.6" transform="rotate(-90 109.6 221.6)">174.50</text>
<text x="113.2" y="220.8" transform="rotate(-90 113.2 220.8)">6.870</text>
<text x="117.8" y="219.7" transform="rotate(-90 117.8 219.7)">204</text>
<text x="121.5" y="220.8" transform="rotate(-90 121.5 220.8)">8.031</text>
<text x="127" y="219.7" transform="rotate(-90 127 219.7)">239</text>
<text x="130.6" y="220.8" transform="rotate(-90 130.6 220.8)">9.409</text>
<text x="136.1" y="218.9" transform="rotate(-90 136.1 218.9)">274</text>
<text x="139.8" y="220.8" transform="rotate(-90 139.8 220.8)">10.787</text>
<text x="145.3" y="218.9" transform="rotate(-90 145.3 218.9)">354</text>
<text x="148.9" y="220.8" transform="rotate(-90 148.9 220.8)">13.937</text>
<text x="154.5" y="218.9" transform="rotate(-90 154.5 218.9)">389</text>
<text x="158.1" y="220.8" transform="rotate(-90 158.1 220.8)">15.315</text>
<text x="163.6" y="218.9" transform="rotate(-90 163.6 218.9)">424</text>
<text x="167.2" y="220.8" transform="rotate(-90 167.2 220.8)">16.693</text>
<text x="171.9" y="218.9" transform="rotate(-90 171.9 218.9)">468</text>
<text x="175.5" y="220.8" transform="rotate(-90 175.5 220.8)">18.425</text>
<text x="179.2" y="220.8" transform="rotate(-90 179.2 220.8)">534.50</text>
<text x="182.8" y="220.8" transform="rotate(-90 182.8 220.8)">21.043</text>
<text x="187.4" y="218.9" transform="rotate(-90 187.4 218.9)">563</text>
<text x="191" y="220.8" transform="rotate(-90 191 220.8)">22.165</text>
<text x="78.3" y="251.2">6X</text>
<text x="86.3" y="251.2">4.10</text>
<text x="93.2" y="251.2">0.161</text>
<text x="102.5" y="251.2">THRU</text>
<text x="162.3" y="251.2">2X</text>
<text x="170.3" y="251.2">6.60</text>
<text x="177.2" y="251.2">0.260</text>
<text x="185.7" y="251.2">THRU ALL</text>
</g>
<g font-size="2.6">
<text x="248.4" y="231.5">DIMENSIONS ARE IN MILLIMETERS</text>
<text x="249.9" y="228.6">UNLESS OTHERWISE SPECIFIED</text>
<text x="253.7" y="234.4">DO NOT SCALE DRAWING</text>
<text x="254.2" y="238.5">TOLERANCES: SEE NOTES</text>
<text x="253.7" y="242.1">THIRD ANGLE PROJECTION</text>
</g>
<g font-size="2.2">
<text x="334" y="243.4">DESCRIPTION</text>
<text x="295.9" y="248.2">DRAWN</text>
<text x="248.3" y="256.1">MATERIAL</text>
<text x="295.9" y="256.1">ENG</text>
<text x="334" y="256.1">SIZE</text>
<text x="346.7" y="256.1">DWG. NO.</text>
<text x="413.4" y="256.1">REV.</text>
<text x="248.3" y="264">FINISH</text>
<text x="295.9" y="264">CAD FILE</text>
<text x="377.2" y="264">SCALE</text>
<text x="397.5" y="264">SHEET</text>
</g>
</svg>
